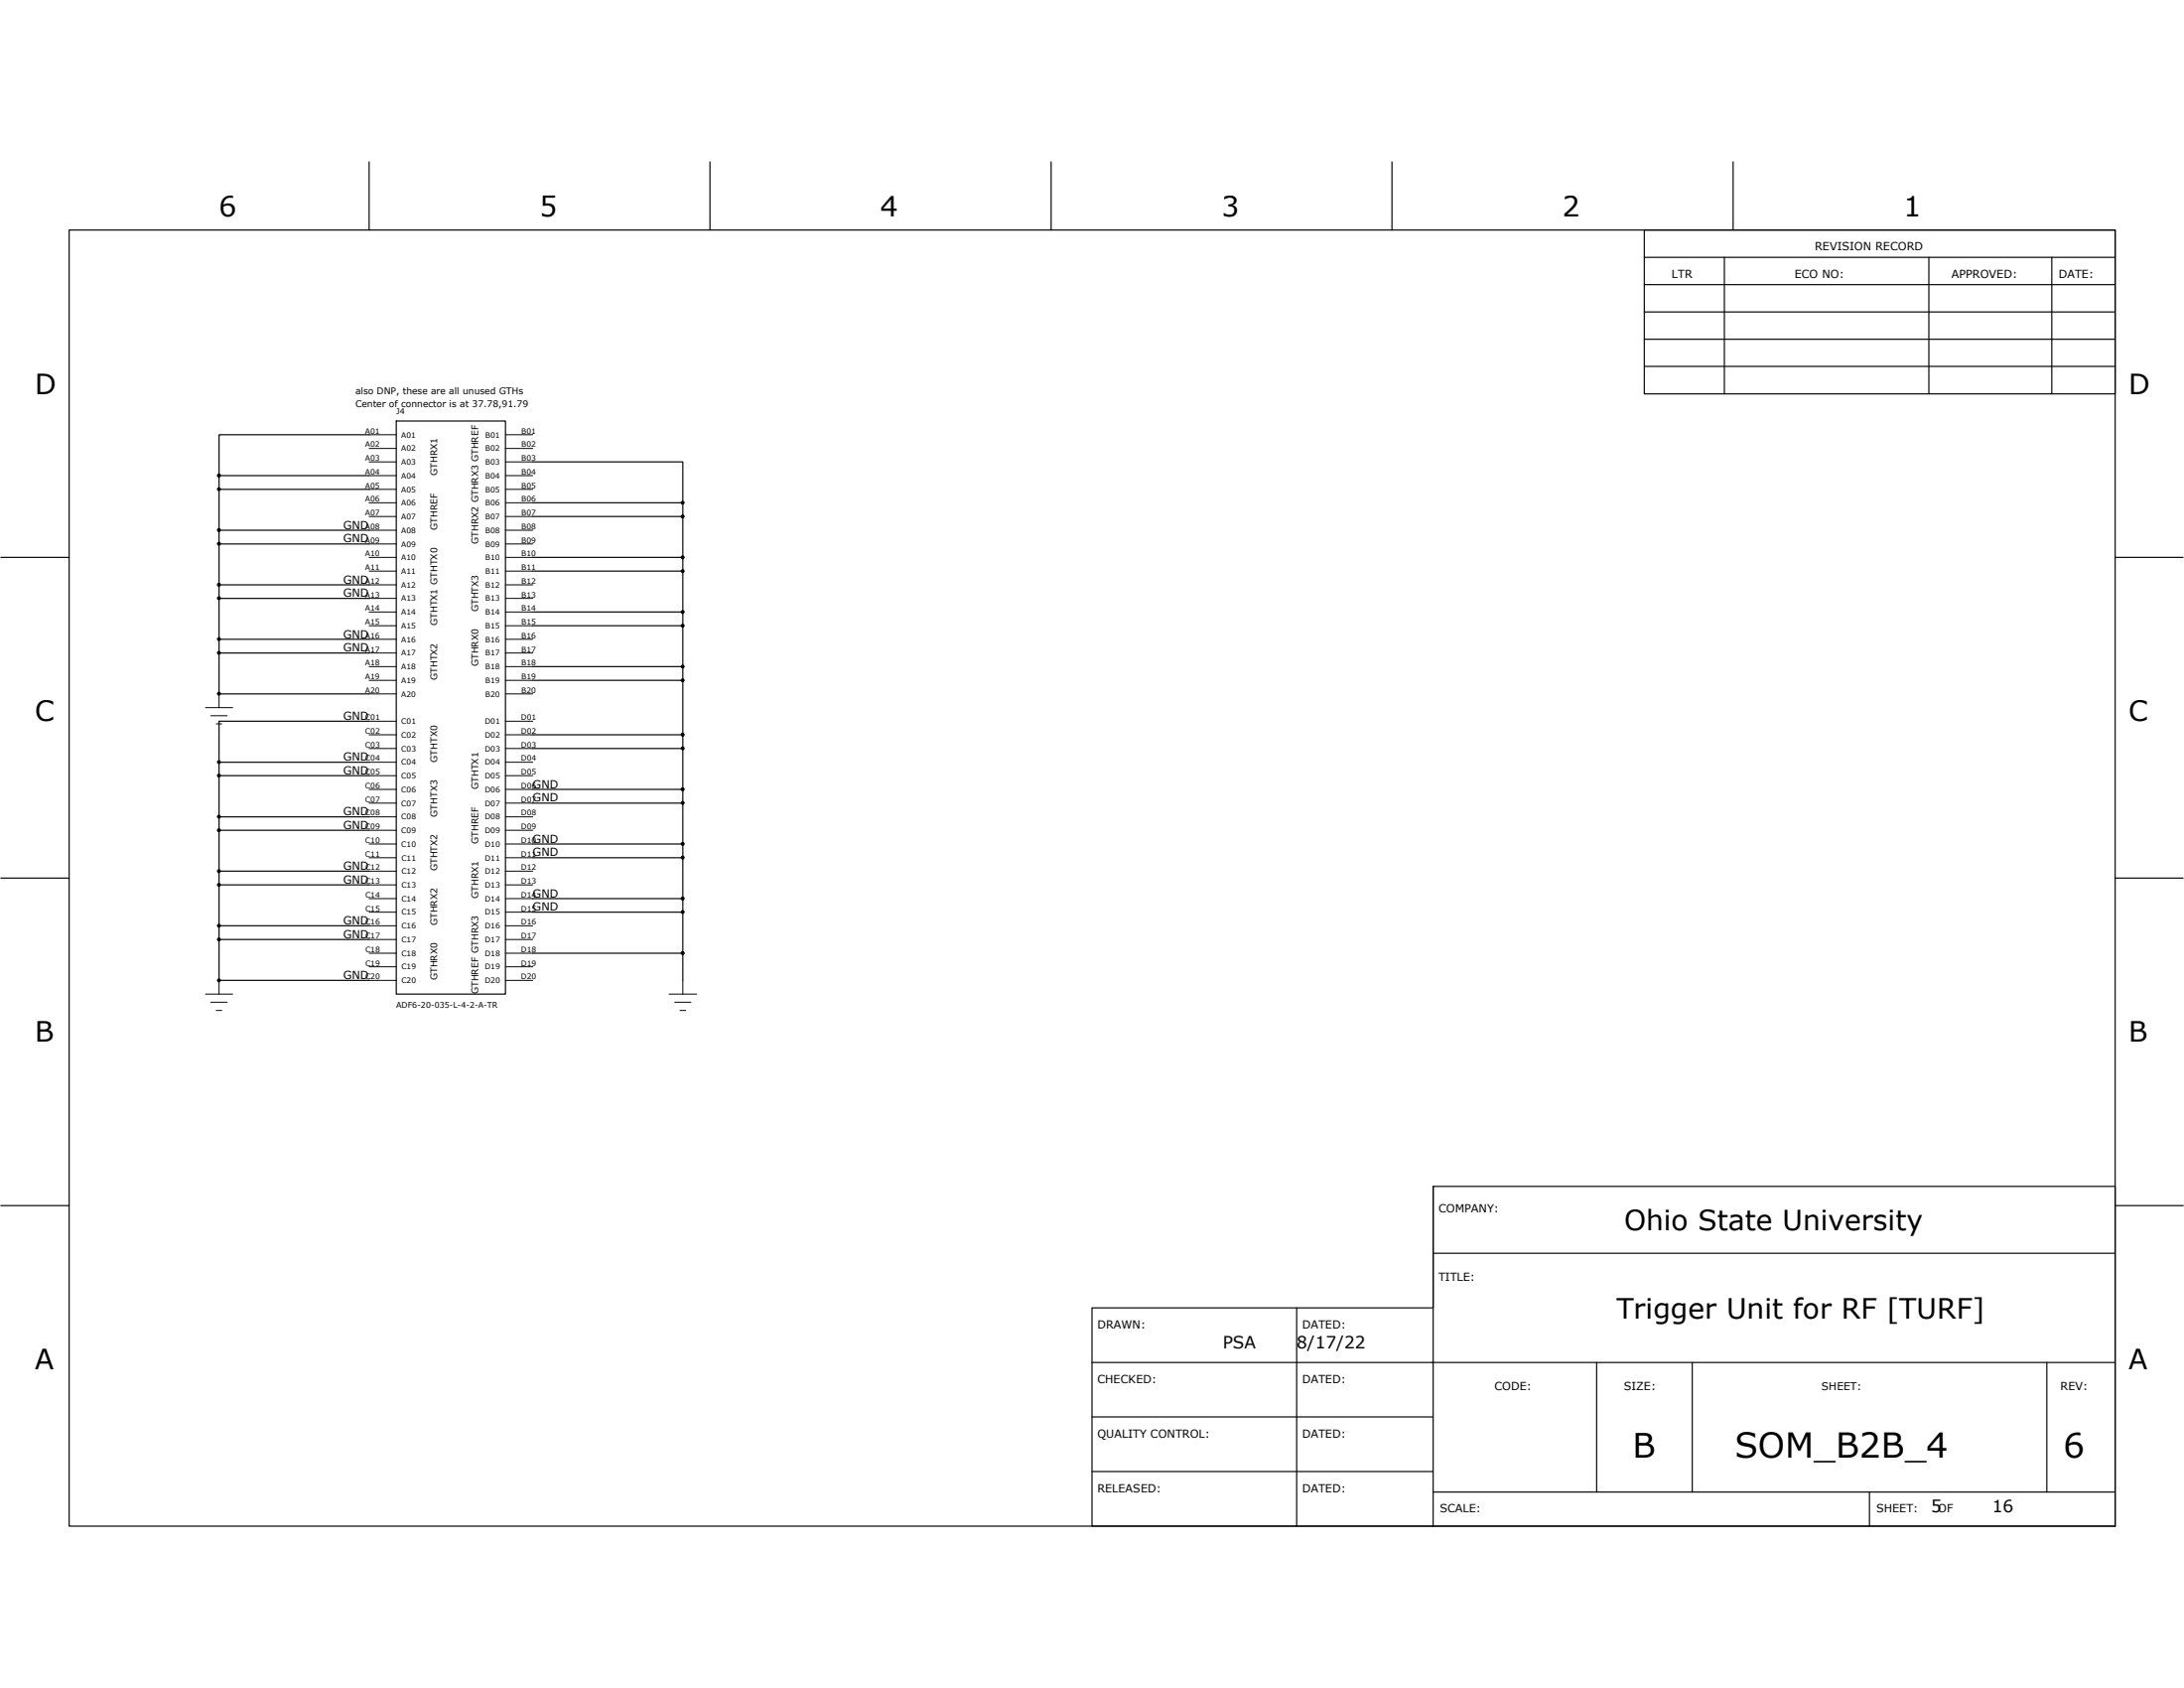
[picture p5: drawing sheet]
<svg xmlns="http://www.w3.org/2000/svg" width="279mm" height="216mm" viewBox="0 0 279 216" stroke-linecap="round" stroke-linejoin="round" font-family="sans-serif">
<g fill="none" stroke="#000" stroke-width=".15">
<path d="M8.8 29.4h261.8v165.8h-261.8zM47.2 20.7v8.7M90.8 20.7v8.7M134.5 20.7v8.7M178.1 20.7v8.7M210.4 32.9h60.2M210.4 36.4h60.2M210.4 39.9h60.2M210.4 29.4h60.2v21h-60.2zM220.6 32.9v17.5M221.7 20.7v8.7M246.8 32.9v17.5"/>
<path d="M262.5 32.9v17.5M47.2 55.6h-19.2v5.2M50.7 53.8h14v73.3h-14zM68.2 59.1h19.2v5.2M210.4 43.4h60.2M210.4 46.9h60.2M.1 71.3h8.7M28 67.8v7M28 74.8v7M28 67.8h19.2M28 69.6h19.2M28 74.8h19.2"/>
<path d="M28 76.5h19.2M47.2 60.8h-19.2v1.8M47.2 62.6h-19.2v5.2M68.2 64.3h19.2v1.8M68.2 66.1h19.2v5.2M68.2 71.3h19.2v1.7M68.2 73h19.2v5.3M68.2 78.3h19.2v1.7M270.6 71.3h8.7M28 81.8v7h19.2M28 81.8h19.2M28 83.5h19.2"/>
<path d="M47.2 92.2h-19.2v5.3M47.2 97.5h-19.2v1.7M47.2 99.2h-19.2v5.3M68.2 80h19.2v5.3M68.2 85.3h19.2v1.7M68.2 87h19.2v7M68.2 94h19.2v1.7M68.2 95.7h19.2v5.3M.1 112.3h8.7M28 118.4v7h19.2M28 104.5v6.9M28 111.4v7"/>
<path d="M28 104.5h19.2M28 106.2h19.2M28 111.4h19.2M28 113.2h19.2M28 118.4h19.2M68.2 101h19.2M68.2 102.7h19.2M68.2 107.9h19.2M68.2 109.7h19.2M68.2 114.9h19.2M68.2 116.7h19.2M87.4 101v6.9"/>
<path d="M87.4 107.9v7M87.4 114.9v7M270.6 112.3h8.7M28 120.2h19.2M68.2 121.9h19.2v3.5M.1 154.2h8.7M183.3 151.7v43.5M270.6 154.2h8.7M139.7 167.3h43.6v-15.6h87.3v43.5h-130.9zM139.7 174.3h130.9M165.9 167.3v27.9M183.3 160.3h87.3"/>
<path d="M204.3 174.3v16.5M216.5 174.3v16.5M261.9 174.3v16.5M139.7 181.2h43.6M139.7 188.2h43.6M183.3 190.8h87.3M239.2 190.8v4.4"/>
</g>
<g fill="none" stroke="#000" stroke-width=".13">
<path d="M47.2 55.6h3.5M47.2 57.4h3.5M47.2 59.1h3.5M64.7 55.6h3.5M64.7 57.4h3.5M64.7 59.1h3.5M47.2 60.8h3.5M47.2 62.6h3.5M47.2 64.3h3.5M47.2 66.1h3.5M47.2 67.8h3.5M47.2 69.6h3.5"/>
<path d="M47.2 71.3h3.5M47.2 73h3.5M47.2 74.8h3.5M47.2 76.5h3.5M47.2 78.3h3.5M64.7 60.8h3.5M64.7 62.6h3.5M64.7 64.3h3.5M64.7 66.1h3.5M64.7 67.8h3.5M64.7 69.6h3.5M64.7 71.3h3.5"/>
<path d="M64.7 73h3.5M64.7 74.8h3.5M64.7 76.5h3.5M64.7 78.3h3.5M26.3 90.5h3.5M27 91.5h2.1M27.7 92.6h.7M28 88.8v1.7M47.2 80h3.5M47.2 81.8h3.5M47.2 83.5h3.5M47.2 85.3h3.5"/>
<path d="M47.2 87h3.5M47.2 88.8h3.5M47.2 92.2h3.5M47.2 94h3.5M47.2 95.7h3.5M47.2 97.5h3.5M47.2 99.2h3.5M64.7 80h3.5M64.7 81.8h3.5M64.7 83.5h3.5M64.7 85.3h3.5M64.7 87h3.5"/>
<path d="M64.7 88.8h3.5M64.7 92.2h3.5M64.7 94h3.5M64.7 95.7h3.5M64.7 97.5h3.5M64.7 99.2h3.5M47.2 101h3.5M47.2 102.7h3.5M47.2 104.5h3.5M47.2 106.2h3.5M47.2 107.9h3.5M47.2 109.7h3.5"/>
<path d="M47.2 111.4h3.5M47.2 113.2h3.5M47.2 114.9h3.5M47.2 116.7h3.5M47.2 118.4h3.5M64.7 101h3.5M64.7 102.7h3.5M64.7 104.5h3.5M64.7 106.2h3.5M64.7 108h3.5M64.7 109.7h3.5M64.7 111.4h3.5"/>
<path d="M64.7 113.2h3.5M64.7 114.9h3.5M64.7 116.7h3.5M64.7 118.4h3.5M26.3 127.1h3.5M27 128.2h2.1M27.7 129.2h.7M28 125.4v1.7M47.2 120.2h3.5M47.2 121.9h3.5M47.2 123.7h3.5M47.2 125.4h3.5"/>
<path d="M64.7 120.2h3.5M64.7 121.9h3.5M64.7 123.7h3.5M64.7 125.4h3.5M85.6 127.1h3.5M86.3 128.2h2.1M87 129.2h.7M87.4 125.4v1.7"/>
</g>
<g fill="#000" stroke="#000" stroke-width=".13">
<path d="M27.9 60.7h.2v.3h-.1h-.1z" fill-rule="evenodd"/>
<path d="M27.9 67.7h.2v.2l-.1 .1-.1-.1z" fill-rule="evenodd"/>
<path d="M27.9 74.6h.2v.3l-.1 .1-.1-.1z" fill-rule="evenodd"/>
<path d="M87.2 93.8h.3v.3l-.2 .1-.1-.1z" fill-rule="evenodd"/>
<path d="M87.2 100.8h.3v.3l-.2 .1-.1-.1z" fill-rule="evenodd"/>
<path d="M87.2 107.8h.3v.3h-.2h-.1z" fill-rule="evenodd"/>
<path d="M87.2 114.8h.3v.3h-.2h-.1z" fill-rule="evenodd"/>
<path d="M87.2 121.8h.3v.2l-.2 .1-.1-.1z" fill-rule="evenodd"/>
<circle cx="28" cy="62.6" r=".19"/>
<circle cx="28" cy="69.6" r=".19"/>
<circle cx="28" cy="76.5" r=".19"/>
<circle cx="87.3" cy="64.3" r=".19"/>
<circle cx="87.3" cy="78.3" r=".19"/>
<circle cx="87.3" cy="66.1" r=".19"/>
<circle cx="87.3" cy="71.3" r=".19"/>
<circle cx="87.3" cy="73" r=".19"/>
<circle cx="28" cy="83.5" r=".19"/>
<circle cx="28" cy="97.5" r=".19"/>
<circle cx="28" cy="88.7" r=".19"/>
<circle cx="28" cy="81.7" r=".19"/>
<circle cx="28" cy="99.2" r=".19"/>
<circle cx="87.3" cy="85.3" r=".19"/>
<circle cx="87.3" cy="80" r=".19"/>
<circle cx="87.3" cy="87" r=".19"/>
<circle cx="87.3" cy="95.7" r=".19"/>
<circle cx="28" cy="111.4" r=".19"/>
<circle cx="28" cy="118.4" r=".19"/>
<circle cx="28" cy="104.5" r=".19"/>
<circle cx="28" cy="113.2" r=".19"/>
<circle cx="28" cy="106.2" r=".19"/>
<circle cx="87.3" cy="109.7" r=".19"/>
<circle cx="87.3" cy="116.6" r=".19"/>
<circle cx="87.3" cy="102.7" r=".19"/>
<circle cx="28" cy="125.4" r=".19"/>
<circle cx="28" cy="120.2" r=".19"/>
</g>
<text font-size="4.4" x="221.9" y="186.4">SOM_B2B_4</text>
<g font-size="4.3">
<text x="208.9" y="186.4">B</text>
<text x="264" y="186.4">6</text>
</g>
<g font-size="3.6">
<text x="28" y="27.7">6</text>
<text x="69" y="27.7">5</text>
<text x="112.6" y="27.7">4</text>
<text x="156.3" y="27.7">3</text>
<text x="199.9" y="27.7">2</text>
<text x="243.5" y="27.7">1</text>
<text x="4.5" y="50.4">D</text>
<text x="272.3" y="50.4">D</text>
<text x="4.5" y="92.2">C</text>
<text x="272.3" y="92.2">C</text>
<text x="4.5" y="133.2">B</text>
<text x="272.3" y="133.2">B</text>
<text x="207.8" y="157.3">Ohio State University</text>
<text x="206.8" y="168.6">Trigger Unit for RF [TURF]</text>
<text x="4.5" y="175.1">A</text>
<text x="272.3" y="175.1">A</text>
</g>
<g font-size="2.2">
<text x="156.4" y="172.5">PSA</text>
<text x="165.9" y="172.5">8/17/22</text>
<text x="247" y="193.4">5</text>
<text x="254.9" y="193.4">16</text>
</g>
<g font-size="1.4">
<text x="213.9" y="35.5">LTR</text>
<text x="229.6" y="35.5">ECO NO:</text>
<text x="232.2" y="32">REVISION RECORD</text>
<text x="249.6" y="35.5">APPROVED:</text>
<text x="263.4" y="35.5">DATE:</text>
<text x="43.9" y="67.6">GND</text>
<text x="43.9" y="69.4">GND</text>
<text x="43.9" y="74.6">GND</text>
<text x="43.9" y="76.4">GND</text>
<text x="43.9" y="81.6">GND</text>
<text x="43.9" y="83.3">GND</text>
<text x="43.9" y="92.1">GND</text>
<text x="43.9" y="97.3">GND</text>
<text x="43.9" y="99.1">GND</text>
<text x="68.2" y="100.8">GND</text>
<text x="43.9" y="104.3">GND</text>
<text x="43.9" y="106">GND</text>
<text x="68.2" y="102.5">GND</text>
<text x="68.2" y="107.8">GND</text>
<text x="43.9" y="111.3">GND</text>
<text x="43.9" y="113">GND</text>
<text x="68.2" y="109.5">GND</text>
<text x="43.9" y="118.2">GND</text>
<text x="43.9" y="120">GND</text>
<text x="68.2" y="114.8">GND</text>
<text x="68.2" y="116.5">GND</text>
<text x="43.9" y="125.2">GND</text>
<text x="184" y="155.1">COMPANY:</text>
<text x="184" y="163.8">TITLE:</text>
<text x="140.4" y="169.9">DRAWN:</text>
<text x="166.6" y="169.9">DATED:</text>
<text x="140.4" y="176.9">CHECKED:</text>
<text x="166.6" y="176.9">DATED:</text>
<text x="191.2" y="177.8">CODE:</text>
<text x="207.8" y="177.8">SIZE:</text>
<text x="233" y="177.8">SHEET:</text>
<text x="263.6" y="177.8">REV:</text>
<text x="140.4" y="183.9">QUALITY CONTROL:</text>
<text x="166.6" y="183.9">DATED:</text>
<text x="140.4" y="190.8">RELEASED:</text>
<text x="166.6" y="190.8">DATED:</text>
<text x="184.2" y="193.4">SCALE:</text>
<text x="240" y="193.4">SHEET:</text>
<text x="247.9" y="193.4">OF</text>
</g>
<g font-size="1.2">
<text x="45.5" y="50.4">also DNP, these are all unused GTHs</text>
<text x="45.5" y="52.1">Center of connector is at 37.78,91.79</text>
<text x="55.9" y="60.8" transform="rotate(-90 55.9 60.8)">GTHRX1</text>
<text x="55.9" y="67.8" transform="rotate(-90 55.9 67.8)">GTHREF</text>
<text x="61.2" y="69.6" transform="rotate(-90 61.2 69.6)">GTHRX2 GTHRX3 GTHREF</text>
<text x="55.9" y="80" transform="rotate(-90 55.9 80)">GTHTX1 GTHTX0</text>
<text x="61.2" y="78.3" transform="rotate(-90 61.2 78.3)">GTHTX3</text>
<text x="55.9" y="87" transform="rotate(-90 55.9 87)">GTHTX2</text>
<text x="61.2" y="85.3" transform="rotate(-90 61.2 85.3)">GTHRX0</text>
<text x="55.9" y="97.5" transform="rotate(-90 55.9 97.5)">GTHTX0</text>
<text x="61.2" y="101" transform="rotate(-90 61.2 101)">GTHTX1</text>
<text x="55.9" y="104.5" transform="rotate(-90 55.9 104.5)">GTHTX3</text>
<text x="61.2" y="107.9" transform="rotate(-90 61.2 107.9)">GTHREF</text>
<text x="55.9" y="111.4" transform="rotate(-90 55.9 111.4)">GTHTX2</text>
<text x="55.9" y="118.4" transform="rotate(-90 55.9 118.4)">GTHRX2</text>
<text x="61.2" y="114.9" transform="rotate(-90 61.2 114.9)">GTHRX1</text>
<text x="55.9" y="125.4" transform="rotate(-90 55.9 125.4)">GTHRX0</text>
<text x="61.2" y="127.1" transform="rotate(-90 61.2 127.1)">GTHREF GTHRX3</text>
</g>
<g font-size="1">
<text x="50.7" y="53">J4</text>
<text x="46.7" y="55.5">A01</text>
<text x="46.7" y="57.2">A02</text>
<text x="46.7" y="58.9">A03</text>
<text x="51.4" y="56">A01</text>
<text x="51.4" y="57.7">A02</text>
<text x="51.4" y="59.4">A03</text>
<text x="62.1" y="56">B01</text>
<text x="62.1" y="57.7">B02</text>
<text x="62.1" y="59.4">B03</text>
<text x="66.7" y="55.5">B01</text>
<text x="66.7" y="57.2">B02</text>
<text x="66.7" y="58.9">B03</text>
<text x="46.7" y="60.7">A04</text>
<text x="46.7" y="62.4">A05</text>
<text x="46.7" y="64.2">A06</text>
<text x="46.7" y="65.9">A07</text>
<text x="51.4" y="61.2">A04</text>
<text x="51.4" y="62.9">A05</text>
<text x="51.4" y="64.7">A06</text>
<text x="62.1" y="61.2">B04</text>
<text x="62.1" y="62.9">B05</text>
<text x="62.1" y="64.7">B06</text>
<text x="66.7" y="60.7">B04</text>
<text x="66.7" y="62.4">B05</text>
<text x="66.7" y="64.2">B06</text>
<text x="66.7" y="65.9">B07</text>
<text x="46.7" y="67.7">A08</text>
<text x="46.7" y="69.4">A09</text>
<text x="46.7" y="71.2">A10</text>
<text x="51.4" y="66.4">A07</text>
<text x="51.4" y="68.2">A08</text>
<text x="51.4" y="69.9">A09</text>
<text x="51.4" y="71.6">A10</text>
<text x="62.1" y="66.4">B07</text>
<text x="62.1" y="68.2">B08</text>
<text x="62.1" y="69.9">B09</text>
<text x="62.1" y="71.6">B10</text>
<text x="66.7" y="67.7">B08</text>
<text x="66.7" y="69.4">B09</text>
<text x="66.7" y="71.2">B10</text>
<text x="46.7" y="72.9">A11</text>
<text x="46.7" y="74.7">A12</text>
<text x="46.7" y="76.4">A13</text>
<text x="51.4" y="73.4">A11</text>
<text x="51.4" y="75.2">A12</text>
<text x="51.4" y="76.9">A13</text>
<text x="62.1" y="73.4">B11</text>
<text x="62.1" y="75.2">B12</text>
<text x="62.1" y="76.9">B13</text>
<text x="66.7" y="72.9">B11</text>
<text x="66.7" y="74.7">B12</text>
<text x="66.7" y="76.4">B13</text>
<text x="46.7" y="78.1">A14</text>
<text x="46.7" y="79.9">A15</text>
<text x="46.7" y="81.6">A16</text>
<text x="46.7" y="83.4">A17</text>
<text x="51.4" y="78.6">A14</text>
<text x="51.4" y="80.4">A15</text>
<text x="51.4" y="82.1">A16</text>
<text x="51.4" y="83.9">A17</text>
<text x="62.1" y="78.6">B14</text>
<text x="62.1" y="80.4">B15</text>
<text x="62.1" y="82.1">B16</text>
<text x="62.1" y="83.9">B17</text>
<text x="66.7" y="78.1">B14</text>
<text x="66.7" y="79.9">B15</text>
<text x="66.7" y="81.6">B16</text>
<text x="66.7" y="83.4">B17</text>
<text x="46.7" y="85.1">A18</text>
<text x="46.7" y="86.9">A19</text>
<text x="46.7" y="88.6">A20</text>
<text x="51.4" y="85.6">A18</text>
<text x="51.4" y="87.4">A19</text>
<text x="51.4" y="89.1">A20</text>
<text x="62.1" y="85.6">B18</text>
<text x="62.1" y="87.4">B19</text>
<text x="62.1" y="89.1">B20</text>
<text x="66.7" y="85.1">B18</text>
<text x="66.7" y="86.9">B19</text>
<text x="66.7" y="88.6">B20</text>
<text x="46.7" y="92.1">C01</text>
<text x="46.7" y="93.9">C02</text>
<text x="46.7" y="95.6">C03</text>
<text x="51.4" y="92.6">C01</text>
<text x="51.4" y="94.3">C02</text>
<text x="62" y="92.6">D01</text>
<text x="62" y="94.3">D02</text>
<text x="66.7" y="92.1">D01</text>
<text x="66.7" y="93.9">D02</text>
<text x="66.7" y="95.6">D03</text>
<text x="46.7" y="97.3">C04</text>
<text x="46.7" y="99.1">C05</text>
<text x="46.7" y="100.8">C06</text>
<text x="51.4" y="96.1">C03</text>
<text x="51.4" y="97.9">C04</text>
<text x="51.4" y="99.6">C05</text>
<text x="51.4" y="101.3">C06</text>
<text x="62" y="96.1">D03</text>
<text x="62" y="97.9">D04</text>
<text x="62" y="99.6">D05</text>
<text x="62" y="101.3">D06</text>
<text x="66.7" y="97.3">D04</text>
<text x="66.7" y="99.1">D05</text>
<text x="66.7" y="100.8">D06</text>
<text x="46.7" y="102.6">C07</text>
<text x="46.7" y="104.3">C08</text>
<text x="46.7" y="106.1">C09</text>
<text x="46.7" y="107.8">C10</text>
<text x="51.4" y="103.1">C07</text>
<text x="51.4" y="104.8">C08</text>
<text x="51.4" y="106.6">C09</text>
<text x="62" y="103.1">D07</text>
<text x="62" y="104.8">D08</text>
<text x="62" y="106.6">D09</text>
<text x="66.7" y="102.6">D07</text>
<text x="66.7" y="104.3">D08</text>
<text x="66.7" y="106.1">D09</text>
<text x="66.7" y="107.8">D10</text>
<text x="46.7" y="109.6">C11</text>
<text x="46.7" y="111.3">C12</text>
<text x="46.7" y="113.1">C13</text>
<text x="51.4" y="108.3">C10</text>
<text x="51.4" y="110.1">C11</text>
<text x="51.4" y="111.8">C12</text>
<text x="51.4" y="113.5">C13</text>
<text x="62" y="108.3">D10</text>
<text x="62" y="110.1">D11</text>
<text x="62" y="111.8">D12</text>
<text x="62" y="113.5">D13</text>
<text x="66.7" y="109.6">D11</text>
<text x="66.7" y="111.3">D12</text>
<text x="66.7" y="113.1">D13</text>
<text x="46.7" y="114.8">C14</text>
<text x="46.7" y="116.5">C15</text>
<text x="46.7" y="118.3">C16</text>
<text x="51.4" y="115.3">C14</text>
<text x="51.4" y="117">C15</text>
<text x="51.4" y="118.8">C16</text>
<text x="62" y="115.3">D14</text>
<text x="62" y="117">D15</text>
<text x="62" y="118.8">D16</text>
<text x="66.7" y="114.8">D14</text>
<text x="66.7" y="116.5">D15</text>
<text x="66.7" y="118.3">D16</text>
<text x="46.7" y="120">C17</text>
<text x="46.7" y="121.8">C18</text>
<text x="46.7" y="123.5">C19</text>
<text x="46.7" y="125.2">C20</text>
<text x="51.4" y="120.5">C17</text>
<text x="51.4" y="122.3">C18</text>
<text x="51.4" y="124">C19</text>
<text x="51.4" y="125.8">C20</text>
<text x="62" y="120.5">D17</text>
<text x="62" y="122.3">D18</text>
<text x="62" y="124">D19</text>
<text x="62" y="125.8">D20</text>
<text x="66.7" y="120">D17</text>
<text x="66.7" y="121.8">D18</text>
<text x="66.7" y="123.5">D19</text>
<text x="66.7" y="125.2">D20</text>
<text x="50.7" y="128.9">ADF6-20-035-L-4-2-A-TR</text>
</g>
</svg>
